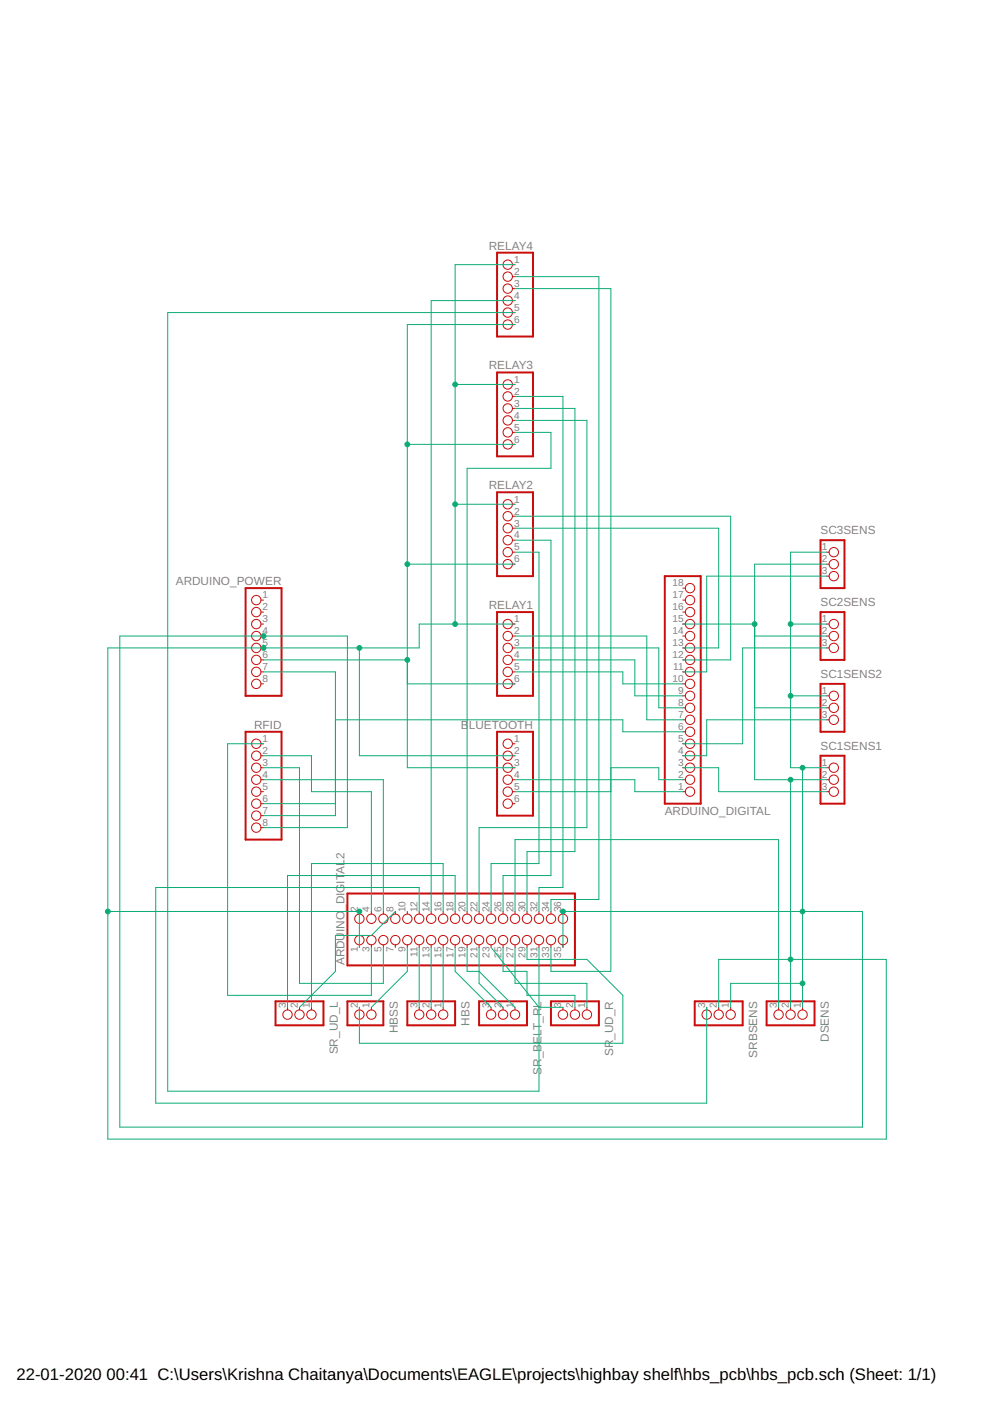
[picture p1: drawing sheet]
<svg xmlns="http://www.w3.org/2000/svg" width="210mm" height="297mm" viewBox="0 0 210 297" stroke-linecap="round" stroke-linejoin="round" font-family="sans-serif">
<g fill="none" stroke="#c90d0c" stroke-width=".42">
<path d="M105.4 53.6h7.6v17.8h-7.6zM105.4 79h7.6v17.8h-7.6zM105.4 104.4h7.6v17.8h-7.6zM174 114.5h5v10.2h-5zM52.1 124.7h7.6v22.8h-7.6zM105.4 129.8h7.6v17.7h-7.6zM140.9 122.2h7.7v48.2h-7.7zM174 129.8h5v10.1h-5zM52.1 155.2h7.6v22.8h-7.6zM105.4 155.2h7.6v17.7h-7.6zM174 145h5v10.2h-5zM174 160.2h5v10.2h-5z"/>
<path d="M73.7 189.4h48.2v15.3h-48.2zM58.4 212.3h10.2v5.1h-10.2zM73.7 212.3h7.6v5.1h-7.6zM86.4 212.3h10.1v5.1h-10.1zM101.6 212.3h10.1v5.1h-10.1zM116.8 212.3h10.2v5.1h-10.2zM147.3 212.3h10.2v5.1h-10.2zM162.5 212.3h10.2v5.1h-10.2z"/>
</g>
<g fill="none" stroke="#c90d0c" stroke-width=".21">
<path d="M108.6 56.1h.6M108.6 58.7h.6M108.6 61.2h.6M108.6 63.7h.6M108.6 66.3h.6M108.6 68.8h.6M108.6 81.5h.6M108.6 84.1h.6M108.6 86.6h.6M108.6 89.1h.6M108.6 91.7h.6M108.6 94.2h.6"/>
<path d="M108.6 117.1h.6M108.6 119.6h.6M108.6 106.9h.6M108.6 109.5h.6M108.6 112h.6M108.6 114.5h.6M175.2 117.1h.6M175.2 119.6h.6M55.3 139.9h.6M55.3 137.4h.6M55.3 134.9h.6M55.3 132.3h.6"/>
<path d="M55.3 129.8h.6M55.3 127.2h.6M108.6 139.9h.6M108.6 137.4h.6M108.6 134.9h.6M108.6 132.3h.6M144.8 139.9h.5M144.8 137.4h.5M144.8 134.9h.5M144.8 132.3h.5M144.8 129.8h.5M144.8 127.2h.5"/>
<path d="M144.8 124.7h.5M175.2 137.4h.6M175.2 134.9h.6M175.2 132.3h.6M175.2 122.2h.6M55.3 157.7h.6M55.3 145h.6M55.3 142.5h.6M108.6 157.7h.6M108.6 145h.6M108.6 142.5h.6M144.8 157.7h.5"/>
<path d="M144.8 155.2h.5M144.8 152.6h.5M144.8 150.1h.5M144.8 147.5h.5M144.8 145h.5M144.8 142.5h.5M175.2 152.6h.6M175.2 150.1h.6M175.2 147.5h.6M55.3 167.9h.6M55.3 165.3h.6M55.3 162.8h.6"/>
<path d="M55.3 160.2h.6M55.3 170.4h.6M55.3 172.9h.6M55.3 175.5h.6M108.6 167.9h.6M108.6 165.3h.6M108.6 162.8h.6M108.6 160.2h.6M108.6 170.4h.6M144.8 167.9h.5M144.8 165.3h.5M144.8 162.8h.5"/>
<path d="M144.8 160.2h.5M175.2 167.9h.6M175.2 165.3h.6M175.2 162.8h.6M76.2 193.3v.5M78.7 193.3v.5M81.3 193.3v.5M83.8 193.3v.5M86.4 193.3v.5M88.9 193.3v.5M91.4 193.3v.5M94 193.3v.5"/>
<path d="M96.5 193.3v.5M99 193.3v.5M101.6 193.3v.5M104.1 193.3v.5M106.7 193.3v.5M109.2 193.3v.5M111.7 193.3v.5M114.3 193.3v.5M116.8 193.3v.5M119.4 193.3v.5M61 213.6v.5M63.5 213.6v.5"/>
<path d="M66 213.6v.5M76.2 200.3v.6M76.2 213.6v.5M78.7 200.3v.6M78.7 213.6v.5M81.3 200.3v.6M83.8 200.3v.6M86.4 200.3v.6M88.9 200.3v.6M88.9 213.6v.5M91.4 200.3v.6M91.4 213.6v.5"/>
<path d="M94 200.3v.6M94 213.6v.5M96.5 200.3v.6M99 200.3v.6M101.6 200.3v.6M104.1 200.3v.6M104.1 213.6v.5M106.7 200.3v.6M106.7 213.6v.5M109.2 200.3v.6M109.2 213.6v.5M111.7 200.3v.6"/>
<path d="M114.3 200.3v.6M116.8 200.3v.6M119.4 200.3v.6M119.4 213.6v.5M121.9 213.6v.5M124.4 213.6v.5M149.8 213.6v.5M152.4 213.6v.5M154.9 213.6v.5M165.1 213.6v.5M167.6 213.6v.5M170.2 213.6v.5"/>
<circle cx="107.7" cy="56.1" r=".99"/>
<circle cx="107.7" cy="58.7" r=".99"/>
<circle cx="107.7" cy="66.3" r=".99"/>
<circle cx="107.7" cy="61.2" r=".99"/>
<circle cx="107.7" cy="63.7" r=".99"/>
<circle cx="107.7" cy="68.8" r=".99"/>
<circle cx="107.7" cy="91.7" r=".99"/>
<circle cx="107.7" cy="94.2" r=".99"/>
<circle cx="107.7" cy="89.1" r=".99"/>
<circle cx="107.7" cy="86.6" r=".99"/>
<circle cx="107.7" cy="81.5" r=".99"/>
<circle cx="107.7" cy="84.1" r=".99"/>
<circle cx="107.7" cy="106.9" r=".99"/>
<circle cx="107.7" cy="112" r=".99"/>
<circle cx="107.7" cy="117.1" r=".99"/>
<circle cx="107.7" cy="114.5" r=".99"/>
<circle cx="107.7" cy="119.6" r=".99"/>
<circle cx="107.7" cy="109.5" r=".99"/>
<circle cx="176.8" cy="119.6" r=".99"/>
<circle cx="176.8" cy="117.1" r=".99"/>
<circle cx="54.3" cy="137.4" r=".99"/>
<circle cx="54.3" cy="129.8" r=".99"/>
<circle cx="54.3" cy="132.3" r=".99"/>
<circle cx="54.3" cy="134.9" r=".99"/>
<circle cx="54.3" cy="139.9" r=".99"/>
<circle cx="54.3" cy="127.2" r=".99"/>
<circle cx="107.7" cy="132.3" r=".99"/>
<circle cx="107.7" cy="134.9" r=".99"/>
<circle cx="107.7" cy="139.9" r=".99"/>
<circle cx="107.7" cy="137.4" r=".99"/>
<circle cx="146.3" cy="137.4" r=".99"/>
<circle cx="146.3" cy="132.3" r=".99"/>
<circle cx="146.3" cy="129.8" r=".99"/>
<circle cx="146.3" cy="134.9" r=".99"/>
<circle cx="146.3" cy="127.2" r=".99"/>
<circle cx="146.3" cy="139.9" r=".99"/>
<circle cx="146.3" cy="124.7" r=".99"/>
<circle cx="176.8" cy="122.2" r=".99"/>
<circle cx="176.8" cy="137.4" r=".99"/>
<circle cx="176.8" cy="134.9" r=".99"/>
<circle cx="176.8" cy="132.3" r=".99"/>
<circle cx="54.3" cy="157.7" r=".99"/>
<circle cx="54.3" cy="142.5" r=".99"/>
<circle cx="54.3" cy="145" r=".99"/>
<circle cx="107.7" cy="157.7" r=".99"/>
<circle cx="107.7" cy="142.5" r=".99"/>
<circle cx="107.7" cy="145" r=".99"/>
<circle cx="146.3" cy="147.5" r=".99"/>
<circle cx="146.3" cy="157.7" r=".99"/>
<circle cx="146.3" cy="155.2" r=".99"/>
<circle cx="146.3" cy="152.6" r=".99"/>
<circle cx="146.3" cy="150.1" r=".99"/>
<circle cx="146.3" cy="142.5" r=".99"/>
<circle cx="146.3" cy="145" r=".99"/>
<circle cx="176.8" cy="147.5" r=".99"/>
<circle cx="176.8" cy="150.1" r=".99"/>
<circle cx="176.8" cy="152.6" r=".99"/>
<circle cx="54.3" cy="160.2" r=".99"/>
<circle cx="54.3" cy="170.4" r=".99"/>
<circle cx="54.3" cy="162.8" r=".99"/>
<circle cx="54.3" cy="165.3" r=".99"/>
<circle cx="54.3" cy="167.9" r=".99"/>
<circle cx="54.3" cy="172.9" r=".99"/>
<circle cx="54.3" cy="175.5" r=".99"/>
<circle cx="107.7" cy="160.2" r=".99"/>
<circle cx="107.7" cy="162.8" r=".99"/>
<circle cx="107.7" cy="165.3" r=".99"/>
<circle cx="107.7" cy="167.9" r=".99"/>
<circle cx="107.7" cy="170.4" r=".99"/>
<circle cx="146.3" cy="167.9" r=".99"/>
<circle cx="146.3" cy="165.3" r=".99"/>
<circle cx="146.3" cy="162.8" r=".99"/>
<circle cx="146.3" cy="160.2" r=".99"/>
<circle cx="176.8" cy="165.3" r=".99"/>
<circle cx="176.8" cy="162.8" r=".99"/>
<circle cx="176.8" cy="167.9" r=".99"/>
<circle cx="76.2" cy="199.3" r=".99"/>
<circle cx="76.2" cy="194.8" r=".99"/>
<circle cx="78.7" cy="199.3" r=".99"/>
<circle cx="78.7" cy="194.8" r=".99"/>
<circle cx="81.3" cy="199.3" r=".99"/>
<circle cx="81.3" cy="194.8" r=".99"/>
<circle cx="83.8" cy="199.3" r=".99"/>
<circle cx="83.8" cy="194.8" r=".99"/>
<circle cx="86.4" cy="199.3" r=".99"/>
<circle cx="86.4" cy="194.8" r=".99"/>
<circle cx="88.9" cy="199.3" r=".99"/>
<circle cx="88.9" cy="194.8" r=".99"/>
<circle cx="91.4" cy="199.3" r=".99"/>
<circle cx="91.4" cy="194.8" r=".99"/>
<circle cx="94" cy="199.3" r=".99"/>
<circle cx="94" cy="194.8" r=".99"/>
<circle cx="96.5" cy="199.3" r=".99"/>
<circle cx="96.5" cy="194.8" r=".99"/>
<circle cx="99" cy="194.8" r=".99"/>
<circle cx="99" cy="199.3" r=".99"/>
<circle cx="101.6" cy="194.8" r=".99"/>
<circle cx="101.6" cy="199.3" r=".99"/>
<circle cx="104.1" cy="194.8" r=".99"/>
<circle cx="104.1" cy="199.3" r=".99"/>
<circle cx="106.7" cy="194.8" r=".99"/>
<circle cx="106.7" cy="199.3" r=".99"/>
<circle cx="109.2" cy="199.3" r=".99"/>
<circle cx="109.2" cy="194.8" r=".99"/>
<circle cx="111.7" cy="199.3" r=".99"/>
<circle cx="111.7" cy="194.8" r=".99"/>
<circle cx="114.3" cy="199.3" r=".99"/>
<circle cx="114.3" cy="194.8" r=".99"/>
<circle cx="116.8" cy="194.8" r=".99"/>
<circle cx="116.8" cy="199.3" r=".99"/>
<circle cx="119.4" cy="199.3" r=".99"/>
<circle cx="119.4" cy="194.8" r=".99"/>
<circle cx="61" cy="215.1" r=".99"/>
<circle cx="63.5" cy="215.1" r=".99"/>
<circle cx="66" cy="215.1" r=".99"/>
<circle cx="76.2" cy="215.1" r=".99"/>
<circle cx="78.7" cy="215.1" r=".99"/>
<circle cx="88.9" cy="215.1" r=".99"/>
<circle cx="91.4" cy="215.1" r=".99"/>
<circle cx="94" cy="215.1" r=".99"/>
<circle cx="104.1" cy="215.1" r=".99"/>
<circle cx="106.7" cy="215.1" r=".99"/>
<circle cx="109.2" cy="215.1" r=".99"/>
<circle cx="119.4" cy="215.1" r=".99"/>
<circle cx="121.9" cy="215.1" r=".99"/>
<circle cx="124.4" cy="215.1" r=".99"/>
<circle cx="149.8" cy="215.1" r=".99"/>
<circle cx="152.4" cy="215.1" r=".99"/>
<circle cx="154.9" cy="215.1" r=".99"/>
<circle cx="165.1" cy="215.1" r=".99"/>
<circle cx="167.6" cy="215.1" r=".99"/>
<circle cx="170.2" cy="215.1" r=".99"/>
</g>
<g fill="none" stroke="#0dab76" stroke-width=".21">
<path d="M109.2 58.7h17.8v132h-10.2v2.6M109.2 56.1h-12.7v76.2M109.2 61.2h20.3v144.8h-12.7v-5.1M109.2 68.8h-22.8v94h22.8M109.2 66.3h-73.6v165.1h78.7v-30.5M109.2 63.7h-17.8v129.6M86.4 94.2h22.8M96.5 81.5h12.7M109.2 91.7h7.6v7.6h-17.8v94M109.2 84.1h10.2v104.1h-5.1v5.1M109.2 86.6h12.7v94h-10.2v12.7M109.2 89.1h15.2v86.4h-22.8v17.8"/>
<path d="M86.4 119.6h22.8M96.5 106.9h12.7M109.2 112h43.2v25.4h-7.6M109.2 109.5h45.7v30.4h-10.1M109.2 114.5h7.6v71.1h-10.1v7.7M109.2 117.1h5.1v66h-10.2v10.2M175.2 119.6h-15.2v45.7h15.2M175.2 117.1h-7.6v45.7h7.6M55.9 139.9h30.5M76.2 137.4v22.8h33M109.2 139.9h25.4v7.6h10.2M109.2 137.4h30.5v12.7h5.1"/>
<path d="M109.2 132.3h-20.3v5.1h-66v104.1h165v-38.1h-35.5v10.2M109.2 134.9h27.9v17.7h7.7M144.8 132.3h15.2M160 134.9h15.2M167.6 132.3h7.6M175.2 122.2h-25.4v20.3h-5M175.2 137.4h-17.7v20.3h-12.7M55.9 142.5h15.2v30.4h-15.2M55.9 157.7h-7.6v53.3h30.4v-10.1M71.1 152.6h61v2.6h12.7M86.4 145h22.8M109.2 142.5h22.9v2.5h12.7"/>
<path d="M160 150.1h15.2M167.6 147.5h7.6M175.2 152.6h-25.4v7.6h-5M55.9 165.3h25.4v28M55.9 160.2h10.1v7.7h12.7v25.4M55.9 162.8h7.6v45.7h17.8v-7.6M55.9 175.5h17.8v-40.6h-48.3v104.1h157.5v-45.7h-63.5v7.6M55.9 170.4h15.2M109.2 165.3h25.4v2.6h10.2M109.2 167.9h20.3M129.5 162.8h10.2v2.5h5.1M144.8 162.8h7.6v5.1h22.8"/>
<path d="M167.6 165.3v48.3M170.2 162.8v50.8M22.9 193.3h53.3v7.6M83.8 193.3l-5.1 5h-7.6v7.7l-7.6 7.6M88.9 193.3v-5.1h-55.9v45.7h116.8v-20.3M94 193.3v-10.2h-28v30.5M96.5 193.3v-7.7h-35.5v28M109.2 193.3v-15.3h55.9v35.6M86.4 200.9v5.1l-7.7 7.6M88.9 200.9v12.7M91.4 200.9v12.7M94 200.9v12.7"/>
<path d="M96.5 200.9v5.1l7.6 7.6M99 200.9v5.1h2.6l7.6 7.6M101.6 200.9v7.6l5.1 5.1M104.1 200.9l10.2 12.7h5.1M106.7 200.9v5.1h5v5h10.2v2.6M109.2 200.9v7.6h15.2v5.1M111.7 200.9v2.5h12.7l7.7 7.6v10.2h-55.9v-7.6M170.2 208.5h-15.3v5.1"/>
</g>
<g fill="#0dab76" stroke="#0dab76" stroke-width=".21">
<circle cx="86.4" cy="119.6" r=".51"/>
<circle cx="86.4" cy="94.2" r=".51"/>
<circle cx="86.4" cy="139.9" r=".51"/>
<circle cx="55.9" cy="134.9" r=".51"/>
<circle cx="167.6" cy="132.3" r=".51"/>
<circle cx="167.6" cy="147.5" r=".51"/>
<circle cx="170.2" cy="162.8" r=".51"/>
<circle cx="170.2" cy="208.5" r=".51"/>
<circle cx="170.2" cy="193.3" r=".51"/>
<circle cx="119.4" cy="193.3" r=".51"/>
<circle cx="96.5" cy="81.5" r=".51"/>
<circle cx="96.5" cy="106.9" r=".51"/>
<circle cx="76.2" cy="137.4" r=".51"/>
<circle cx="96.5" cy="132.3" r=".51"/>
<circle cx="55.9" cy="137.4" r=".51"/>
<circle cx="160" cy="132.3" r=".51"/>
<circle cx="167.6" cy="165.3" r=".51"/>
<circle cx="167.6" cy="203.4" r=".51"/>
<circle cx="76.2" cy="193.3" r=".51"/>
<circle cx="22.9" cy="193.3" r=".51"/>
</g>
<g font-size="3.5">
<text x="3.5" y="292.5">22-01-2020</text>
<text x="22.6" y="292.5">00:41 C:\Users\Krishna Chaitanya\Documents\EAGLE\projects\highbay shelf\hbs_pcb\hbs_pcb.sch (Sheet: 1/1)</text>
</g>
<g font-size="2.5" fill="#808080">
<text x="103.6" y="52.9">RELAY4</text>
<text x="103.6" y="78.3">RELAY3</text>
<text x="103.6" y="103.7">RELAY2</text>
<text x="174" y="113.3">SC3SENS</text>
<text x="37.3" y="124">ARDUINO_POWER</text>
<text x="103.6" y="129.1">RELAY1</text>
<text x="174" y="128.5">SC2SENS</text>
<text x="174" y="143.7">SC1SENS2</text>
<text x="53.9" y="154.5">RFID</text>
<text x="97.7" y="154.5">B</text>
<text x="99.4" y="154.5">LUETOOTH</text>
<text x="174" y="159">SC1SENS1</text>
<text x="140.9" y="172.8">ARDUINO_DIGITAL</text>
<text x="73" y="185.3" transform="rotate(-90 73 185.3)">AL2</text>
<text x="73" y="197.6" transform="rotate(-90 73 197.6)">INO</text>
<text x="73" y="193.2" transform="rotate(-90 73 193.2)">_DIGIT</text>
<text x="73" y="204.7" transform="rotate(-90 73 204.7)">ARDU</text>
<text x="84.3" y="219.1" transform="rotate(-90 84.3 219.1)">HBSS</text>
<text x="99.6" y="217.4" transform="rotate(-90 99.6 217.4)">HBS</text>
<text x="130" y="220.5" transform="rotate(-90 130 220.5)">_UD_R</text>
<text x="175.7" y="220.9" transform="rotate(-90 175.7 220.9)">DSENS</text>
<text x="71.6" y="223.6" transform="rotate(-90 71.6 223.6)">SR_UD_L</text>
<text x="114.8" y="227.9" transform="rotate(-90 114.8 227.9)">SR_BELT_RL</text>
<text x="130" y="224" transform="rotate(-90 130 224)">SR</text>
<text x="160.5" y="224.3" transform="rotate(-90 160.5 224.3)">SRBSENS</text>
</g>
<g font-size="2.1" fill="#808080">
<text x="109" y="55.8">1</text>
<text x="109" y="58.3">2</text>
<text x="109" y="60.8">3</text>
<text x="109" y="63.4">4</text>
<text x="109" y="65.9">5</text>
<text x="109" y="68.5">6</text>
<text x="109" y="81.2">1</text>
<text x="109" y="83.7">2</text>
<text x="109" y="86.2">3</text>
<text x="109" y="88.8">4</text>
<text x="109" y="91.3">5</text>
<text x="109" y="93.9">6</text>
<text x="109" y="106.6">1</text>
<text x="109" y="109.1">2</text>
<text x="109" y="111.6">3</text>
<text x="109" y="114.2">4</text>
<text x="109" y="116.7">5</text>
<text x="109" y="119.2">6</text>
<text x="174.2" y="116.7">1</text>
<text x="174.2" y="119.2">2</text>
<text x="142.6" y="124.3">18</text>
<text x="174.2" y="121.8">3</text>
<text x="55.7" y="126.9">1</text>
<text x="55.7" y="129.4">2</text>
<text x="55.7" y="131.9">3</text>
<text x="109" y="131.9">1</text>
<text x="142.6" y="131.9">15</text>
<text x="142.6" y="129.4">16</text>
<text x="142.6" y="126.9">17</text>
<text x="174.2" y="131.9">1</text>
<text x="55.7" y="134.5">4</text>
<text x="55.7" y="137">5</text>
<text x="109" y="134.5">2</text>
<text x="109" y="137">3</text>
<text x="142.6" y="137">13</text>
<text x="142.6" y="134.5">14</text>
<text x="174.2" y="134.5">2</text>
<text x="174.2" y="137">3</text>
<text x="55.7" y="139.6">6</text>
<text x="55.7" y="142.1">7</text>
<text x="109" y="139.6">4</text>
<text x="109" y="142.1">5</text>
<text x="142.6" y="139.6">12</text>
<text x="142.7" y="142.1">11</text>
<text x="55.7" y="144.6">8</text>
<text x="109" y="144.6">6</text>
<text x="142.6" y="144.6">10</text>
<text x="143.8" y="149.7">8</text>
<text x="143.8" y="147.2">9</text>
<text x="174.2" y="147.2">1</text>
<text x="174.2" y="149.7">2</text>
<text x="143.8" y="154.8">6</text>
<text x="143.8" y="152.3">7</text>
<text x="174.2" y="152.3">3</text>
<text x="55.7" y="157.3">1</text>
<text x="55.7" y="159.9">2</text>
<text x="109" y="157.3">1</text>
<text x="109" y="159.9">2</text>
<text x="143.8" y="159.9">4</text>
<text x="143.8" y="157.3">5</text>
<text x="55.7" y="162.4">3</text>
<text x="55.7" y="165">4</text>
<text x="55.7" y="167.5">5</text>
<text x="109" y="162.4">3</text>
<text x="109" y="165">4</text>
<text x="109" y="167.5">5</text>
<text x="143.8" y="167.5">1</text>
<text x="143.8" y="165">2</text>
<text x="143.8" y="162.4">3</text>
<text x="174.2" y="162.4">1</text>
<text x="174.2" y="165">2</text>
<text x="174.2" y="167.5">3</text>
<text x="55.7" y="170">6</text>
<text x="55.7" y="172.6">7</text>
<text x="109" y="170">6</text>
<text x="55.7" y="175.1">8</text>
<text x="75.8" y="193.5" transform="rotate(-90 75.8 193.5)">2</text>
<text x="78.4" y="193.5" transform="rotate(-90 78.4 193.5)">4</text>
<text x="80.9" y="193.5" transform="rotate(-90 80.9 193.5)">6</text>
<text x="83.5" y="193.5" transform="rotate(-90 83.5 193.5)">8</text>
<text x="86" y="193.5" transform="rotate(-90 86 193.5)">10</text>
<text x="88.5" y="193.5" transform="rotate(-90 88.5 193.5)">12</text>
<text x="91.1" y="193.5" transform="rotate(-90 91.1 193.5)">14</text>
<text x="93.6" y="193.5" transform="rotate(-90 93.6 193.5)">16</text>
<text x="96.2" y="193.5" transform="rotate(-90 96.2 193.5)">18</text>
<text x="98.7" y="193.5" transform="rotate(-90 98.7 193.5)">20</text>
<text x="101.2" y="193.5" transform="rotate(-90 101.2 193.5)">22</text>
<text x="103.8" y="193.5" transform="rotate(-90 103.8 193.5)">24</text>
<text x="106.3" y="193.5" transform="rotate(-90 106.3 193.5)">26</text>
<text x="108.8" y="193.5" transform="rotate(-90 108.8 193.5)">28</text>
<text x="111.4" y="193.5" transform="rotate(-90 111.4 193.5)">30</text>
<text x="113.9" y="193.5" transform="rotate(-90 113.9 193.5)">32</text>
<text x="116.5" y="193.5" transform="rotate(-90 116.5 193.5)">34</text>
<text x="119" y="193.5" transform="rotate(-90 119 193.5)">36</text>
<text x="75.8" y="201.9" transform="rotate(-90 75.8 201.9)">1</text>
<text x="78.4" y="201.9" transform="rotate(-90 78.4 201.9)">3</text>
<text x="80.9" y="201.9" transform="rotate(-90 80.9 201.9)">5</text>
<text x="83.5" y="201.9" transform="rotate(-90 83.5 201.9)">7</text>
<text x="86" y="201.9" transform="rotate(-90 86 201.9)">9</text>
<text x="88.5" y="202.9" transform="rotate(-90 88.5 202.9)">11</text>
<text x="91.1" y="203" transform="rotate(-90 91.1 203)">13</text>
<text x="93.6" y="203" transform="rotate(-90 93.6 203)">15</text>
<text x="96.2" y="203" transform="rotate(-90 96.2 203)">17</text>
<text x="98.7" y="203" transform="rotate(-90 98.7 203)">19</text>
<text x="101.2" y="203" transform="rotate(-90 101.2 203)">21</text>
<text x="103.8" y="203" transform="rotate(-90 103.8 203)">23</text>
<text x="106.3" y="203" transform="rotate(-90 106.3 203)">25</text>
<text x="108.8" y="203" transform="rotate(-90 108.8 203)">27</text>
<text x="111.4" y="203" transform="rotate(-90 111.4 203)">29</text>
<text x="113.9" y="203" transform="rotate(-90 113.9 203)">31</text>
<text x="116.5" y="203" transform="rotate(-90 116.5 203)">33</text>
<text x="119" y="203" transform="rotate(-90 119 203)">35</text>
<text x="60.6" y="213.8" transform="rotate(-90 60.6 213.8)">3</text>
<text x="63.1" y="213.8" transform="rotate(-90 63.1 213.8)">2</text>
<text x="65.7" y="213.8" transform="rotate(-90 65.7 213.8)">1</text>
<text x="75.8" y="213.8" transform="rotate(-90 75.8 213.8)">2</text>
<text x="78.4" y="213.8" transform="rotate(-90 78.4 213.8)">1</text>
<text x="88.5" y="213.8" transform="rotate(-90 88.5 213.8)">3</text>
<text x="91.1" y="213.8" transform="rotate(-90 91.1 213.8)">2</text>
<text x="93.6" y="213.8" transform="rotate(-90 93.6 213.8)">1</text>
<text x="103.8" y="213.8" transform="rotate(-90 103.8 213.8)">3</text>
<text x="106.3" y="213.8" transform="rotate(-90 106.3 213.8)">2</text>
<text x="108.8" y="213.8" transform="rotate(-90 108.8 213.8)">1</text>
<text x="119" y="213.8" transform="rotate(-90 119 213.8)">3</text>
<text x="121.5" y="213.8" transform="rotate(-90 121.5 213.8)">2</text>
<text x="124.1" y="213.8" transform="rotate(-90 124.1 213.8)">1</text>
<text x="149.5" y="213.8" transform="rotate(-90 149.5 213.8)">3</text>
<text x="152" y="213.8" transform="rotate(-90 152 213.8)">2</text>
<text x="154.6" y="213.8" transform="rotate(-90 154.6 213.8)">1</text>
<text x="164.7" y="213.8" transform="rotate(-90 164.7 213.8)">3</text>
<text x="167.3" y="213.8" transform="rotate(-90 167.3 213.8)">2</text>
<text x="169.8" y="213.8" transform="rotate(-90 169.8 213.8)">1</text>
</g>
</svg>
